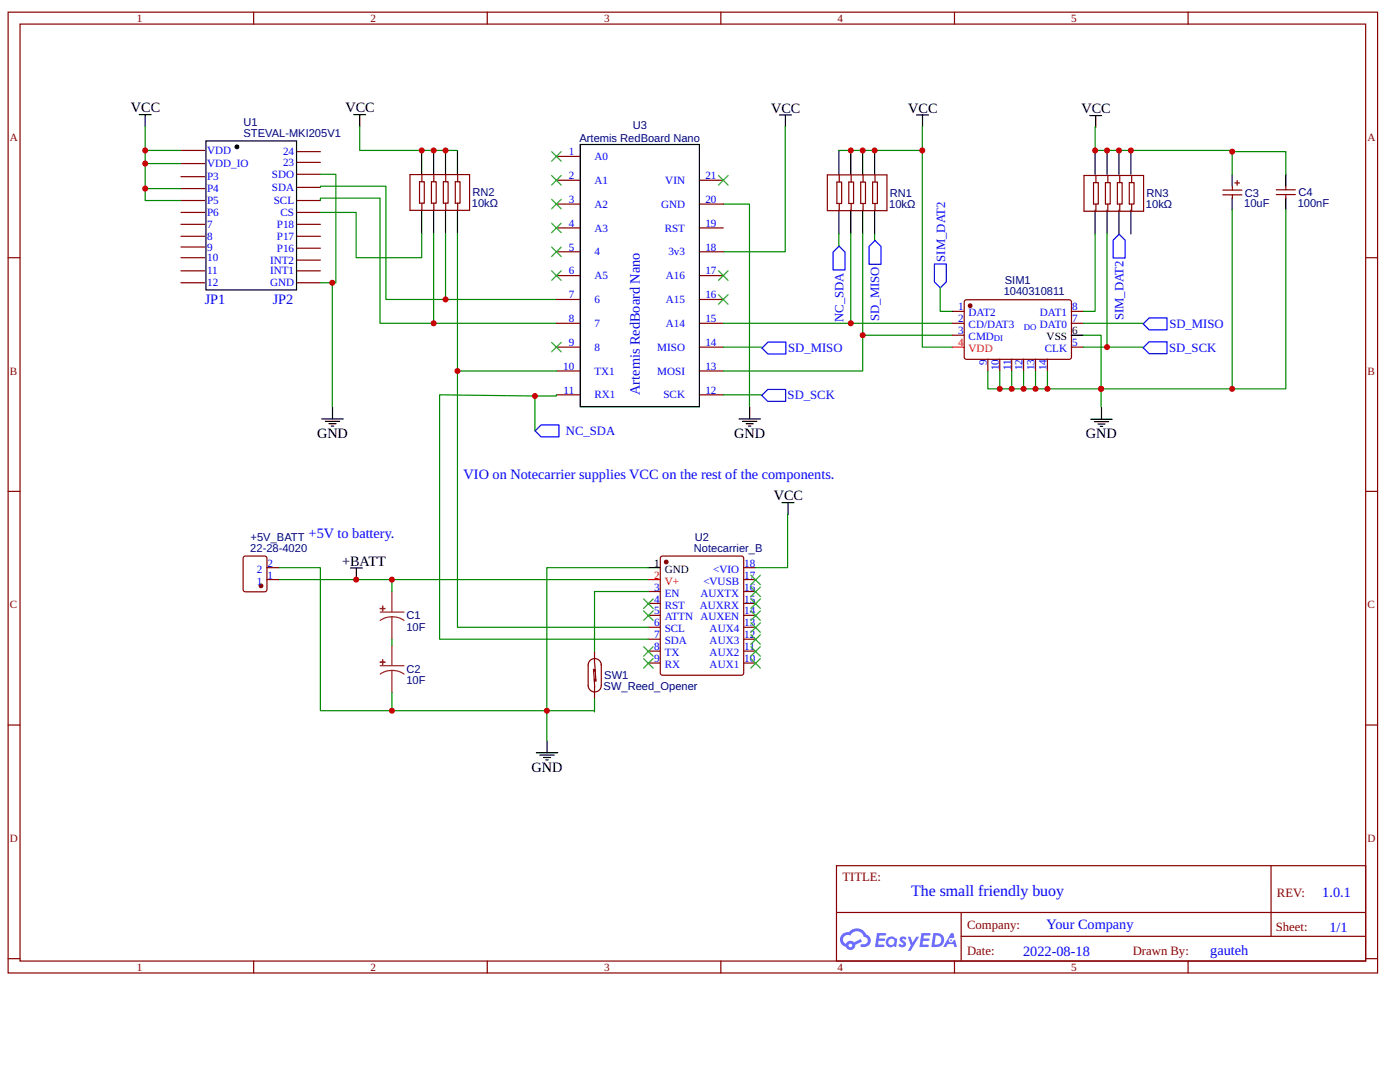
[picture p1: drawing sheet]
<svg xmlns="http://www.w3.org/2000/svg" width="279mm" height="216mm" viewBox="0 0 279 216" stroke-linecap="round" stroke-linejoin="round" font-family="sans-serif">
<g fill="none" stroke="#800" stroke-width=".24">
<path d="M1.6 2.4h273.3v191.7h-273.3zM4 4.8h268.5v187h-268.5zM50.6 2.4v2.4M97.2 2.4v2.4M143.9 2.4v2.4M190.5 2.4v2.4M237.1 2.4v2.4M1.6 51.4h2.4M272.5 51.4h2.4M1.6 98h2.4M272.5 98h2.4M1.6 144.7h2.4"/>
<path d="M272.5 144.7h2.4M166.9 172.7h105.6v19.1h-105.6zM253.7 172.8v14M1.6 191.3h2.4M50.6 191.8v2.3M97.2 191.8v2.3M143.9 191.8v2.3M167 182.1h105.5M190.5 191.8v2.3M191.8 186.8h80.7M191.8 182.1v9.5M237.1 191.8v2.3"/>
<path d="M272.5 191.3h2.4"/>
</g>
<g fill="#58f">
<path d="M179.7 187l.5-.1h.4l.3 .3-.3 .4a.32 .32 0 0 0-.2-.3 .32 .32 0 0 0-.3 .1v.1a.8 .8 0 0 1 .6 .6 .8 .8 0 0 1-.2 .8l-.7 .1-.5-.4 .3-.3 .5 .3 .2-.1v-.2a.82 .82 0 0 1-.6-1.3z"/>
<path d="M181.2 186.9h.5l.4 1.2 .8-1.2h.5l-1.7 2.8h-.5l.6-1z"/>
<path d="M175 186.2h1.8l.1 .2-.3 .3h-1.1l-.1 .6h1.1l.2 .2-.3 .2h-1l-.2 .8h1.1l.2 .1v.3l-1.9 .1z"/>
<path d="M183.9 186.2h1.8v.2l-.2 .3h-1.1l-.1 .6h1l.2 .2-.2 .2h-1.1l-.1 .8h1l.2 .1v.3l-1.8 .1z"/>
<path d="M189.8 186.2h.5l.2 .8-.4 .2a.47 .47 0 0 0-.7 .2 .47 .47 0 0 0 .3 .7 .47 .47 0 0 0 .6-.4l.3-.2 .4 1.5h-.5l-.2-.6h-1.2l-.3 .6h-.6z"/>
<path d="M186.3 186.2l-.4 2.8h.9a1.42 1.42 0 0 0 1.6-1.5 1.42 1.42 0 0 0-1.7-1.3zM186.8 186.7a.93 .93 0 0 1 1.1 .9 .93 .93 0 0 1-1.2 .9h-.2z"/>
<path d="M177 187.3a1.04 1.04 0 0 0 0 1.4 1.04 1.04 0 0 0 1.4 .1l.5 .2 .1-1.6-.3-.2a1 1 0 0 0-1.7 .1zM177.2 187.9a.65 .65 0 0 1 1.3 0 .65 .65 0 0 1-1.3 0z"/>
<path d="M168.1 186.4a1.47 1.47 0 0 0 .7 2.5 .97 .97 0 0 0 1.1 .7 .97 .97 0 0 0 .8-1l1.3-.7-.3-.5-1.3 .6a.99 .99 0 0 0-1.6 .3 .94 .94 0 0 1-.4-1.3 .94 .94 0 0 1 1.3-.3 1.43 1.43 0 0 1 1.5-.9 1.43 1.43 0 0 1 1.2 1.2 .77 .77 0 0 1 .8 .9 .77 .77 0 0 1-1.1 .5 .29 .29 0 0 0-.4 .2 .29 .29 0 0 0 .3 .4 1.34 1.34 0 0 0 1.7-.9 1.34 1.34 0 0 0-.9-1.7 2.12 2.12 0 0 0-3.5-.4l-.7 .1zM169.4 188.7a.37 .37 0 0 1 .7 0 .37 .37 0 0 1-.7 0z"/>
<circle cx="189.8" cy="187.6" r=".18"/>
</g>
<g fill="none" stroke="#800" stroke-width=".24">
<path d="M36.1 30h4.8M36.1 32.6h4.8M36.1 35.3h4.8M36.1 37.6h4.8M59.2 37.4h4.7M59.2 34.8h4.7M59.2 32.4h4.7M59.2 30.3h4.7M36.1 40h4.8M36.1 42.4h4.8M36.1 44.8h4.8M36.1 47.1h4.8"/>
<path d="M36.1 49.3h4.8M36.1 51.4h4.8M36.1 56.4h4.8M36.1 54h4.8M59.2 40h4.7M59.2 42.4h4.7M59.2 44.8h4.7M59.2 47.1h4.7M59.2 56.4h4.7M59.2 54h4.7M59.2 51.9h4.7M59.2 49.5h4.7"/>
<path d="M131.9 111.1l.3-.1h15.7l.4 .2 .1 23.1-.2 .4h-16l-.3-.2-.1-23.1z"/>
</g>
<path d="M41.1 28.1h18.1v29.7h-18.1z" fill="none" stroke="#000" stroke-width=".24"/>
<circle cx="47.3" cy="29.3" r=".24" fill="none" stroke="#000" stroke-width=".48"/>
<circle cx="133" cy="112.1" r=".36" fill="#800"/>
<g fill="none" stroke="#800" stroke-width=".24">
<path d="M129.4 118h2.3M148.4 118h2.4M148.4 115.7h2.4M148.4 113.3h2.4M129.4 120.4h2.3M129.4 122.8h2.3M129.4 125.2h2.3M129.4 127.5h2.3M129.4 129.9h2.3M129.4 132.3h2.3M148.4 120.4h2.4M148.4 122.8h2.4"/>
<path d="M148.4 125.2h2.4M148.4 127.5h2.4M148.4 129.9h2.4M148.4 132.3h2.4"/>
<circle cx="133" cy="112.1" r=".36"/>
</g>
<g fill="none" stroke="#000" stroke-width=".24">
<path d="M27.8 22.9h2.4M29 22.9v2.4M70.6 22.9h2.4M71.8 22.9v2.4M155.6 22.9h2.3M156.7 22.9v2.4M182.9 22.9h2.4M184.1 22.9v2.4M64.2 83.6h4.3M64.9 84.1h2.9M65.6 84.6h1.5M66.1 85h.5"/>
<path d="M66.4 81.2v2.4M147.5 83.6h4.3M148.2 84.1h2.8M148.9 84.6h1.4M149.4 85h.4M149.6 81.2v2.4M217.7 83.7h4.3M218.4 84.1h2.8M219.1 84.6h1.4M219.6 85.1h.5M219.8 81.3v2.4M69.9 113.3h2.4"/>
<path d="M71.1 113.3v2.4M129.4 113.3h2.3M156.1 100.3h2.4M157.3 100.3v2.4M107 150.2h4.3M107.7 150.7h2.9M108.5 151.2h1.4M108.9 151.6h.5M109.2 147.8v2.4"/>
</g>
<path d="M129.4 115.7h2.3" fill="none" stroke="#f00" stroke-width=".24"/>
<path d="M29 25.3v4.7h7.1M29 30v2.6h7.1M29 32.6v5h7.1M29 37.6v2.4h7.1M63.9 34.8h3.1v21.6h-3.1M63.9 37.4v-.2h13.1v22.6h34M156.7 25.3v24.9h-12.4M63.9 40v-.5h11.9v25h35.2M144.3 40.7h5.3v40.5M106.8 79l-19.1-.2v48.7h41.7M55.6 115.7h73.8" fill="none" stroke="#080" stroke-width=".24"/>
<path d="M75.9 134.5a4.3 4.3 0 0 1 4.7 0M75.9 132.8h4.7M78.2 128.7v4.1M78.2 133.7v4.5" fill="none" stroke="#8d2323" stroke-width=".24"/>
<path d="M75.9 132.1h.9z" fill="#8d2323"/>
<path d="M75.9 132.1h.9z" fill="none" stroke="#8d2323" stroke-width=".24"/>
<path d="M76.3 131.6l.1 1z" fill="#8d2323"/>
<path d="M78.2 118v4.1M75.9 123.8a4.3 4.3 0 0 1 4.7 0M75.9 122.1h4.7M76.3 131.6l.1 1zM78.2 123v4.5" fill="none" stroke="#8d2323" stroke-width=".24"/>
<path d="M75.9 121.4h.9z" fill="#8d2323"/>
<path d="M75.9 121.4h.9z" fill="none" stroke="#8d2323" stroke-width=".24"/>
<path d="M76.3 120.9l.1 1z" fill="#8d2323"/>
<path d="M76.3 120.9l.1 1z" fill="none" stroke="#8d2323" stroke-width=".24"/>
<path d="M55.6 113.3h8.3v28.5h45.2M78.2 115.7v2.3M78.2 127.5v1.2" fill="none" stroke="#080" stroke-width=".24"/>
<path d="M118.6 135.5h.3v.3h-.3z" fill="#840000"/>
<path d="M118.6 135.5h.3v.3h-.3z" fill="none" stroke="#840000" stroke-width=".24"/>
<path d="M118.5 133.7h.3v.2h-.3z" fill="#840000"/>
<path d="M118.5 133.6l.2 3.5M118.5 133.7h.3v.2h-.3zM118.6 129.9v2.4M118.6 137.1v2.3M118.7 132.4l.2 3.5M120 132.6v4.2a1.31 1.31 0 0 1-1.3 1.3 1.31 1.31 0 0 1-1.3-1.3v-4.1a1.31 1.31 0 0 1 1.3-1.3 1.31 1.31 0 0 1 1.3 1.3" fill="none" stroke="#840000" stroke-width=".24"/>
<path d="M129.4 118h-10.8v11.9M109.1 141.8h9.5" fill="none" stroke="#080" stroke-width=".24"/>
<g fill="none" stroke="#800" stroke-width=".24">
<path d="M111 31.2h4.8M111 36h4.8M139.6 36h4.7M111 40.7h4.8M111 45.5h4.8M111 50.2h4.8M111 55h4.8M111 59.8h4.8M139.6 40.7h4.7M139.6 45.5h4.7M139.6 50.2h4.7M139.6 55h4.7"/>
<path d="M139.6 59.8h4.7M111 64.5h4.8M111 69.3h4.8M111 74h4.8M111 78.8h4.8M139.6 64.5h4.7M139.6 69.3h4.7M139.6 74h4.7M139.6 78.8h4.7M48.7 111.1l.3-.1h3.8l.4 .2 .1 6.4-.2 .4-4.1 .1-.4-.2-.1-6.5z"/>
</g>
<path d="M115.8 28.8h23.8v52.4h-23.8z" fill="none" stroke="#000" stroke-width=".24"/>
<circle cx="52.1" cy="116.9" r=".36" fill="#800"/>
<g fill="none" stroke="#800" stroke-width=".24">
<path d="M192.6 60l.3-.2 20.7 .1 .2 .4v11.2l-.4 .2-20.8-.1-.2-.4v-10.9zM53.2 115.7h2.4M53.2 113.3h2.4"/>
<circle cx="52.1" cy="116.9" r=".36"/>
</g>
<path d="M129.4 113.3h-20.3v34.5" fill="none" stroke="#080" stroke-width=".24"/>
<circle cx="193.6" cy="61" r=".36" fill="#800"/>
<g fill="none" stroke="#800" stroke-width=".24">
<path d="M81.8 34.8h11.9v7.2h-11.9zM83.7 36.3h1v4.2h-1zM84.2 34.8v1.5M86.1 36.3h1v4.2h-1zM86.6 34.8v1.5M88.5 36.3h.9v4.2h-.9zM89 34.8v1.5M90.9 36.3h.9v4.2h-.9zM91.3 34.8v1.5M165.1 34.9h11.9v7.1h-11.9zM167 36.3h1v4.3h-1zM167.5 34.9v1.4"/>
<path d="M169.4 36.3h.9v4.3h-.9zM169.9 34.9v1.4M171.8 36.3h.9v4.3h-.9zM172.2 34.9v1.4M174.2 36.3h.9v4.3h-.9zM174.6 34.9v1.4M216.3 35h11.9v7.2h-11.9zM218.2 36.4h1v4.3h-1zM218.7 35v1.4M220.6 36.4h1v4.3h-1zM221.1 35v1.4M223 36.4h.9v4.3h-.9z"/>
<path d="M223.5 35v1.4M225.4 36.4h.9v4.3h-.9zM225.8 35v1.4M244 37.9h3.8M244 38.9h3.8M245.9 37.2v.7M245.9 38.9v.7M246.4 36.5h1M246.9 36v1M254.7 38.8h3.8M254.7 37.9h3.8M256.6 37.2v.7"/>
<path d="M256.6 38.8v.7M84.2 40.5v1.5M86.6 40.5v1.5M89 40.5v1.5M91.3 40.5v1.5M167.5 40.6v1.4M169.9 40.6v1.4M172.2 40.6v1.4M174.6 40.6v1.4M218.7 40.7v1.5M221.1 40.7v1.5M223.5 40.7v1.5"/>
<path d="M225.8 40.7v1.5M190 62.1h2.4M190 64.5h2.4M190 66.9h2.4M197.1 71.6v2.4M199.5 71.6v2.4M201.9 71.6v2.4M204.3 71.6v2.4M206.7 71.6v2.4M209 71.6v2.4M213.8 62.1h2.4M213.8 64.5h2.4"/>
<path d="M213.8 69.3h2.4"/>
<circle cx="193.6" cy="61" r=".36"/>
</g>
<path d="M190 69.3h2.4" fill="none" stroke="#f00" stroke-width=".24"/>
<g fill="none" stroke="#000" stroke-width=".24">
<path d="M84.2 30v4.8M86.5 30v4.8M88.9 30v4.8M91.3 30v4.8M167.4 30v4.8M169.8 30v4.8M172.2 30v4.8M174.5 30v4.8M217.5 23.1h2.4M218.6 30v4.8M218.7 23.1v2.3M220.9 30v4.8"/>
<path d="M223.3 30v4.8M225.7 30v4.8M245.9 34.8v2.4M245.9 39.5v2.4M256.6 34.8v2.4M256.6 39.5v2.4M84.2 41.9v4.8M86.5 41.9v4.8M88.9 41.9v4.8M91.3 41.9v4.8M167.4 41.9v4.8M169.8 41.9v4.8"/>
<path d="M172.2 41.9v4.8M174.5 41.9v4.8M218.6 41.9v4.8M220.9 41.9v4.8M223.3 41.9v4.8M225.7 41.9v4.8M213.8 66.9h2.4"/>
</g>
<g fill="none" stroke="#080" stroke-width=".24">
<path d="M71.8 25.3v4.7h19.5M167.4 30h16.7v39.3h5.9M184.1 25.3v4.7M218.6 25.3v4.7h27.3v4.8M245.9 30.3h10.7v4.5M63.9 42.4h7.2v9h13.1v-4.7M66.3 56.4v24.8M86.5 46.7v17.8M88.9 46.7v13.1M91.3 46.7v27.3h19.7M167.4 46.7v2.3M169.8 46.7v17.8h-25.5"/>
<path d="M172.2 46.7v27.3h-27.9M174.5 46.7v1.2M187.6 57.4v4.7h2.4M218.6 46.7v15.4h-2.4M220.9 46.7v22.6h-4.7M245.9 41.9v35.7h-26.2v3.6M256.6 41.9v35.7h-10.7M91.3 74v51.2h38.1M106.8 78.8v7.1M111 78.8v.2h-4.2M144.3 69.3h7.7M144.3 78.8h7.7"/>
<path d="M169.8 64.5h20.2M172.2 66.9h17.8M197.1 74v3.6h2.4v-3.6M201.9 74v3.6h-2.4M204.3 74v3.6h-2.4M206.7 74v3.6h-2.4M209 74v3.6h-2.3M216.2 66.9h3.5v10.7h-10.7M216.2 64.5h11.9M220.9 69.3h7.2M157.2 102.6v10.7h-6.4M78.2 138.2v3.6"/>
<path d="M118.6 139.4v2.7"/>
</g>
<path d="M167.5 49.1l1.1 1.2v3.6h-2.3v-3.6zM174.6 48l1.2 1.2v3.5h-2.4v-3.5zM186.5 52.7h2.4v3.5l-1.2 1.2-1.2-1.2zM223.3 46.7l1.2 1.2v3.6h-2.3v-3.6zM152 78.9l1.2-1.2h3.6v2.4h-3.6zM153.3 68.3h3.5v2.3h-3.5l-1.2-1.2zM228.1 69.4l1.2-1.2h3.6v2.4h-3.6zM228.1 64.6l1.2-1.2h3.6v2.4h-3.6zM106.8 86l1.2-1.2h3.6v2.4h-3.6z" fill="none" stroke="#00f" stroke-width=".24"/>
<g fill="#000">
<path d="M110.1 39.8l1.9 1.9zM112 39.8l-1.9 1.9z"/>
<path d="M110.1 35l1.9 1.9zM110.1 36.9l1.9-1.9z"/>
<path d="M110.1 30.3l1.9 1.9zM110.1 32.2l1.9-1.9z"/>
<path d="M143.4 35l1.9 1.9zM143.4 36.9l1.9-1.9z"/>
<path d="M110.1 54l1.9 1.9zM112 54l-1.9 1.9z"/>
<path d="M110.1 49.3l1.9 1.9zM112 49.3l-1.9 1.9z"/>
<path d="M110.1 44.5l1.9 1.9zM112 44.5l-1.9 1.9z"/>
<path d="M143.4 54l1.9 1.9zM143.4 55.9l1.9-1.9z"/>
<path d="M143.4 58.8l1.9 1.9zM143.4 60.7l1.9-1.9z"/>
<path d="M110.1 68.3l1.9 1.9zM112 68.3l-1.9 1.9z"/>
<path d="M128.4 119.5l1.9 1.9zM128.4 121.4l1.9-1.9z"/>
<path d="M149.8 119.5l2 1.9zM151.8 119.5l-2 1.9z"/>
<path d="M149.8 117.1l2 1.9zM151.8 117.1l-2 1.9z"/>
<path d="M149.8 114.8l2 1.9zM151.8 114.8l-2 1.9z"/>
<path d="M128.4 121.9l1.9 1.9zM130.3 121.9l-1.9 1.9z"/>
<path d="M128.4 129l1.9 1.9zM130.3 129l-1.9 1.9z"/>
<path d="M128.4 131.4l1.9 1.9zM128.4 133.3l1.9-1.9z"/>
<path d="M149.8 131.4l2 1.9zM151.8 131.4l-2 1.9z"/>
<path d="M149.8 129l2 1.9zM151.8 129l-2 1.9z"/>
<path d="M149.8 126.7l2 1.9zM151.8 126.7l-2 1.9z"/>
<path d="M149.8 124.3l2 1.9zM151.8 124.3l-2 1.9z"/>
<path d="M149.8 121.9l2 1.9zM151.8 121.9l-2 1.9z"/>
</g>
<g fill="none" stroke="#3c3" stroke-width=".24">
<path d="M110.1 39.8l1.9 1.9M110.1 35l1.9 1.9M110.1 30.3l1.9 1.9M112 39.8l-1.9 1.9M112 35l-1.9 1.9M112 30.3l-1.9 1.9M143.4 35l1.9 1.9M145.3 35l-1.9 1.9M110.1 54l1.9 1.9M110.1 49.3l1.9 1.9M110.1 44.5l1.9 1.9M112 54l-1.9 1.9"/>
<path d="M112 49.3l-1.9 1.9M112 44.5l-1.9 1.9M143.4 54l1.9 1.9M143.4 58.8l1.9 1.9M145.3 54l-1.9 1.9M145.3 58.8l-1.9 1.9M110.1 68.3l1.9 1.9M112 68.3l-1.9 1.9M128.4 119.5l1.9 1.9M130.3 119.5l-1.9 1.9M149.8 119.5l2 1.9M149.8 117.1l2 1.9"/>
<path d="M149.8 114.8l2 1.9M151.8 119.5l-2 1.9M151.8 117.1l-2 1.9M151.8 114.8l-2 1.9M128.4 121.9l1.9 1.9M128.4 129l1.9 1.9M128.4 131.4l1.9 1.9M130.3 121.9l-1.9 1.9M130.3 129l-1.9 1.9M130.3 131.4l-1.9 1.9M149.8 131.4l2 1.9M149.8 129l2 1.9"/>
<path d="M149.8 126.7l2 1.9M149.8 124.3l2 1.9M149.8 121.9l2 1.9M151.8 131.4l-2 1.9M151.8 129l-2 1.9M151.8 126.7l-2 1.9M151.8 124.3l-2 1.9M151.8 121.9l-2 1.9"/>
</g>
<g fill="#c00">
<circle cx="29" cy="30" r=".59"/>
<circle cx="29" cy="32.6" r=".59"/>
<circle cx="29" cy="37.6" r=".59"/>
<circle cx="78.2" cy="115.7" r=".59"/>
<circle cx="109.1" cy="141.8" r=".59"/>
<circle cx="71.1" cy="115.7" r=".59"/>
<circle cx="78.2" cy="141.8" r=".59"/>
<circle cx="84.2" cy="30" r=".59"/>
<circle cx="86.5" cy="30" r=".59"/>
<circle cx="88.9" cy="30" r=".59"/>
<circle cx="199.5" cy="77.6" r=".59"/>
<circle cx="201.9" cy="77.6" r=".59"/>
<circle cx="204.3" cy="77.6" r=".59"/>
<circle cx="206.7" cy="77.6" r=".59"/>
<circle cx="66.3" cy="56.4" r=".59"/>
<circle cx="106.8" cy="79" r=".59"/>
<circle cx="169.8" cy="64.5" r=".59"/>
<circle cx="169.8" cy="30" r=".59"/>
<circle cx="172.2" cy="30" r=".59"/>
<circle cx="174.5" cy="30" r=".59"/>
<circle cx="184.1" cy="30" r=".59"/>
<circle cx="172.2" cy="66.9" r=".59"/>
<circle cx="209" cy="77.6" r=".59"/>
<circle cx="219.7" cy="77.6" r=".59"/>
<circle cx="245.9" cy="77.6" r=".59"/>
<circle cx="218.6" cy="30" r=".59"/>
<circle cx="220.9" cy="30" r=".59"/>
<circle cx="223.3" cy="30" r=".59"/>
<circle cx="225.7" cy="30" r=".59"/>
<circle cx="245.9" cy="30.3" r=".59"/>
<circle cx="220.9" cy="69.3" r=".59"/>
<circle cx="88.9" cy="59.8" r=".59"/>
<circle cx="86.5" cy="64.5" r=".59"/>
<circle cx="91.3" cy="74" r=".59"/>
</g>
<text font-size="3.2" fill="#00f" x="181.8" y="178.8">The small friendly buoy</text>
<g font-size="2.9">
<text x="26.1" y="22.4">VCC</text>
<text x="68.9" y="22.4">VCC</text>
<text x="153.9" y="22.5">VCC</text>
<text x="181.2" y="22.5">VCC</text>
<text x="215.8" y="22.6">VCC</text>
<text x="63.3" y="87.4">GND</text>
<text x="146.5" y="87.4">GND</text>
<text x="216.7" y="87.5">GND</text>
<text x="154.4" y="99.8">VCC</text>
<text x="68.3" y="112.9">+BATT</text>
<text x="106.1" y="154">GND</text>
</g>
<g font-size="2.9" fill="#00f">
<text x="40.9" y="60.7">JP1</text>
<text x="54.4" y="60.7">JP2</text>
<text x="127.7" y="78.8" transform="rotate(-90 127.7 78.8)">Artemis RedBoard Nano</text>
<text x="92.5" y="95.5">VIO on Notecarrier supplies VCC on the rest of the components.</text>
<text x="61.6" y="107.4">+5V to battery.</text>
<text x="263.9" y="179">1.0.1</text>
<text x="208.9" y="185.4">Your Company</text>
<text x="265.3" y="185.9">1/1</text>
<text x="204.2" y="190.7">2022-08-18</text>
<text x="241.5" y="190.6">gauteh</text>
</g>
<g font-size="2.5" fill="#00f">
<text x="188.6" y="52.2" transform="rotate(-90 188.6 52.2)">SIM_DAT2</text>
<text x="168.3" y="64.2" transform="rotate(-90 168.3 64.2)">NC_SDA</text>
<text x="175.5" y="64.1" transform="rotate(-90 175.5 64.1)">SD_MISO</text>
<text x="224.2" y="63.9" transform="rotate(-90 224.2 63.9)">SIM_DAT2</text>
<text x="233.4" y="65.4">SD_MISO</text>
<text x="157.3" y="70.3">SD_MISO</text>
<text x="233.3" y="70.3">SD_SCK</text>
<text x="157.2" y="79.7">SD_SCK</text>
<text x="112.9" y="86.9">NC_SDA</text>
</g>
<g font-size="2.5" fill="#800">
<text x="168.1" y="175.8">TITLE:</text>
<text x="254.9" y="179">REV:</text>
<text x="193" y="185.4">Company:</text>
<text x="254.6" y="185.8">Sheet:</text>
<text x="193" y="190.6">Date:</text>
<text x="226.1" y="190.6">Drawn By:</text>
</g>
<g font-size="2.2" fill="#800">
<text x="27.3" y="4.5">1</text>
<text x="73.9" y="4.5">2</text>
<text x="120.6" y="4.5">3</text>
<text x="167.2" y="4.5">4</text>
<text x="213.8" y="4.5">5</text>
<text x="2" y="28.1">A</text>
<text x="272.9" y="28.1">A</text>
<text x="2" y="74.7">B</text>
<text x="272.9" y="74.7">B</text>
<text x="2" y="121.4">C</text>
<text x="272.9" y="121.4">C</text>
<text x="2" y="168">D</text>
<text x="272.9" y="168">D</text>
<text x="27.3" y="193.8">1</text>
<text x="73.9" y="193.8">2</text>
<text x="120.6" y="193.8">3</text>
<text x="167.2" y="193.8">4</text>
<text x="213.8" y="193.8">5</text>
</g>
<g font-size="2.2" fill="#000080">
<text x="48.6" y="27.4">STEVAL-MKI205V1</text>
<text x="48.6" y="25.2">U1</text>
<text x="115.7" y="28.4">Artemis RedBoard Nano</text>
<text x="126.3" y="25.8">U3</text>
<text x="94.2" y="41.4">10kΩ</text>
<text x="94.3" y="39.2">RN2</text>
<text x="177.5" y="41.5">10kΩ</text>
<text x="177.6" y="39.2">RN1</text>
<text x="228.7" y="41.6">10kΩ</text>
<text x="228.8" y="39.4">RN3</text>
<text x="248.3" y="41.4">10uF</text>
<text x="248.4" y="39.2">C3</text>
<text x="259" y="41.3">100nF</text>
<text x="259.1" y="39.2">C4</text>
<text x="200.3" y="58.9">1040310811</text>
<text x="200.5" y="56.6">SIM1</text>
<text x="50" y="110.2">22-28-4020</text>
<text x="50" y="108">+5V_BATT</text>
<text x="138.5" y="110.2">Notecarrier_B</text>
<text x="138.7" y="108">U2</text>
<text x="81.1" y="125.8">10F</text>
<text x="81.1" y="123.6">C1</text>
<text x="81.1" y="136.5">10F</text>
<text x="81.1" y="134.3">C2</text>
<text x="120.5" y="137.7">SW_Reed_Opener</text>
<text x="120.6" y="135.5">SW1</text>
</g>
<g font-size="2.2" fill="#00f">
<text x="41.3" y="30.7">VDD</text>
<text x="41.3" y="33.4">VDD_IO</text>
<text x="41.3" y="36">P3</text>
<text x="54.3" y="35.5">SDO</text>
<text x="56.5" y="33.1">23</text>
<text x="56.5" y="31">24</text>
<text x="113.5" y="31">1</text>
<text x="113.5" y="35.7">2</text>
<text x="118.6" y="31.9">A0</text>
<text x="140.8" y="35.7">21</text>
<text x="41.3" y="38.3">P4</text>
<text x="41.3" y="40.7">P5</text>
<text x="54.3" y="38.1">SDA</text>
<text x="54.6" y="40.7">SCL</text>
<text x="113.5" y="40.5">3</text>
<text x="118.6" y="36.7">A1</text>
<text x="118.6" y="41.4">A2</text>
<text x="131.9" y="41.4">GND</text>
<text x="132.8" y="36.7">VIN</text>
<text x="140.8" y="40.5">20</text>
<text x="41.3" y="43.1">P6</text>
<text x="41.3" y="45.5">7</text>
<text x="41.3" y="47.9">8</text>
<text x="55.2" y="47.9">P17</text>
<text x="55.2" y="45.5">P18</text>
<text x="56" y="43.1">CS</text>
<text x="113.5" y="45.2">4</text>
<text x="118.6" y="46.2">A3</text>
<text x="132.7" y="46.2">RST</text>
<text x="140.8" y="45.2">19</text>
<text x="41.3" y="50">9</text>
<text x="41.3" y="52.1">10</text>
<text x="53.9" y="52.6">INT2</text>
<text x="55.2" y="50.2">P16</text>
<text x="113.5" y="50">5</text>
<text x="118.6" y="51">4</text>
<text x="133.4" y="51">3v3</text>
<text x="140.8" y="50">18</text>
<text x="41.3" y="54.8">11</text>
<text x="41.3" y="57.1">12</text>
<text x="53.9" y="57.1">GND</text>
<text x="53.9" y="54.8">INT1</text>
<text x="113.5" y="54.8">6</text>
<text x="113.5" y="59.5">7</text>
<text x="118.6" y="55.7">A5</text>
<text x="132.9" y="55.7">A16</text>
<text x="140.8" y="59.5">16</text>
<text x="140.8" y="54.8">17</text>
<text x="113.5" y="64.3">8</text>
<text x="118.6" y="60.5">6</text>
<text x="118.6" y="65.2">7</text>
<text x="132.9" y="65.2">A14</text>
<text x="132.9" y="60.5">A15</text>
<text x="140.8" y="64.3">15</text>
<text x="191.2" y="62">1</text>
<text x="191.2" y="64.3">2</text>
<text x="193.3" y="63.1">DAT2</text>
<text x="193.3" y="65.5">CD/DAT3</text>
<text x="207.5" y="65.5">DAT0</text>
<text x="207.5" y="63.1">DAT1</text>
<text x="214" y="64.3">7</text>
<text x="214" y="62">8</text>
<text x="113.5" y="69">9</text>
<text x="118.6" y="70">8</text>
<text x="131.2" y="70">MISO</text>
<text x="140.8" y="69">14</text>
<text x="191.2" y="66.7">3</text>
<text x="193.3" y="67.9">CMD</text>
<text x="208.5" y="70.3">CLK</text>
<text x="214" y="69.1">5</text>
<text x="112.4" y="73.8">10</text>
<text x="118.6" y="74.7">TX1</text>
<text x="131.2" y="74.7">MOSI</text>
<text x="140.8" y="73.8">13</text>
<text x="196.9" y="72.8" transform="rotate(-90 196.9 72.8)">9</text>
<text x="199.3" y="73.9" transform="rotate(-90 199.3 73.9)">10</text>
<text x="201.7" y="73.8" transform="rotate(-90 201.7 73.8)">11</text>
<text x="204.1" y="73.9" transform="rotate(-90 204.1 73.9)">12</text>
<text x="206.5" y="73.9" transform="rotate(-90 206.5 73.9)">13</text>
<text x="208.8" y="73.9" transform="rotate(-90 208.8 73.9)">14</text>
<text x="112.5" y="78.5">11</text>
<text x="118.6" y="79.5">RX1</text>
<text x="132.4" y="79.5">SCK</text>
<text x="140.8" y="78.5">12</text>
<text x="53.4" y="113.1">2</text>
<text x="148.5" y="113.1">18</text>
<text x="51.3" y="116.7">1</text>
<text x="51.3" y="114.3">2</text>
<text x="53.4" y="115.5">1</text>
<text x="130.5" y="117.9">3</text>
<text x="132.6" y="119">EN</text>
<text x="139.8" y="119">AUXTX</text>
<text x="140.4" y="116.7">&lt;VUSB</text>
<text x="142.3" y="114.3">&lt;VIO</text>
<text x="148.5" y="117.9">16</text>
<text x="148.5" y="115.5">17</text>
<text x="130.5" y="120.2">4</text>
<text x="130.5" y="122.6">5</text>
<text x="130.5" y="125">6</text>
<text x="132.6" y="121.4">RST</text>
<text x="132.6" y="123.8">ATTN AUXEN</text>
<text x="139.7" y="121.4">AUXRX</text>
<text x="148.5" y="125">13</text>
<text x="148.5" y="122.6">14</text>
<text x="148.5" y="120.2">15</text>
<text x="130.5" y="127.4">7</text>
<text x="130.5" y="129.7">8</text>
<text x="132.6" y="126.2">SCL</text>
<text x="132.6" y="128.6">SDA</text>
<text x="132.6" y="130.9">TX</text>
<text x="141.6" y="130.9">AUX2</text>
<text x="141.6" y="128.6">AUX3</text>
<text x="141.6" y="126.2">AUX4</text>
<text x="148.5" y="129.7">11</text>
<text x="148.5" y="127.4">12</text>
<text x="130.5" y="132.1">9</text>
<text x="132.6" y="133.3">RX</text>
<text x="141.6" y="133.3">AUX1</text>
<text x="148.5" y="132.1">10</text>
</g>
<g font-size="2.2" fill="#f00">
<text x="191.2" y="69.1">4</text>
<text x="193.3" y="70.3">VDD</text>
<text x="130.5" y="115.5">2</text>
<text x="132.6" y="116.7">V+</text>
</g>
<g font-size="2.2">
<text x="208.9" y="67.9">VSS</text>
<text x="214" y="66.7">6</text>
<text x="130.5" y="113.1">1</text>
<text x="132.6" y="114.3">GND</text>
</g>
<g font-size="1.7" fill="#00f">
<text x="204.3" y="65.8">DO</text>
<text x="198.4" y="68.1">DI</text>
</g>
</svg>
